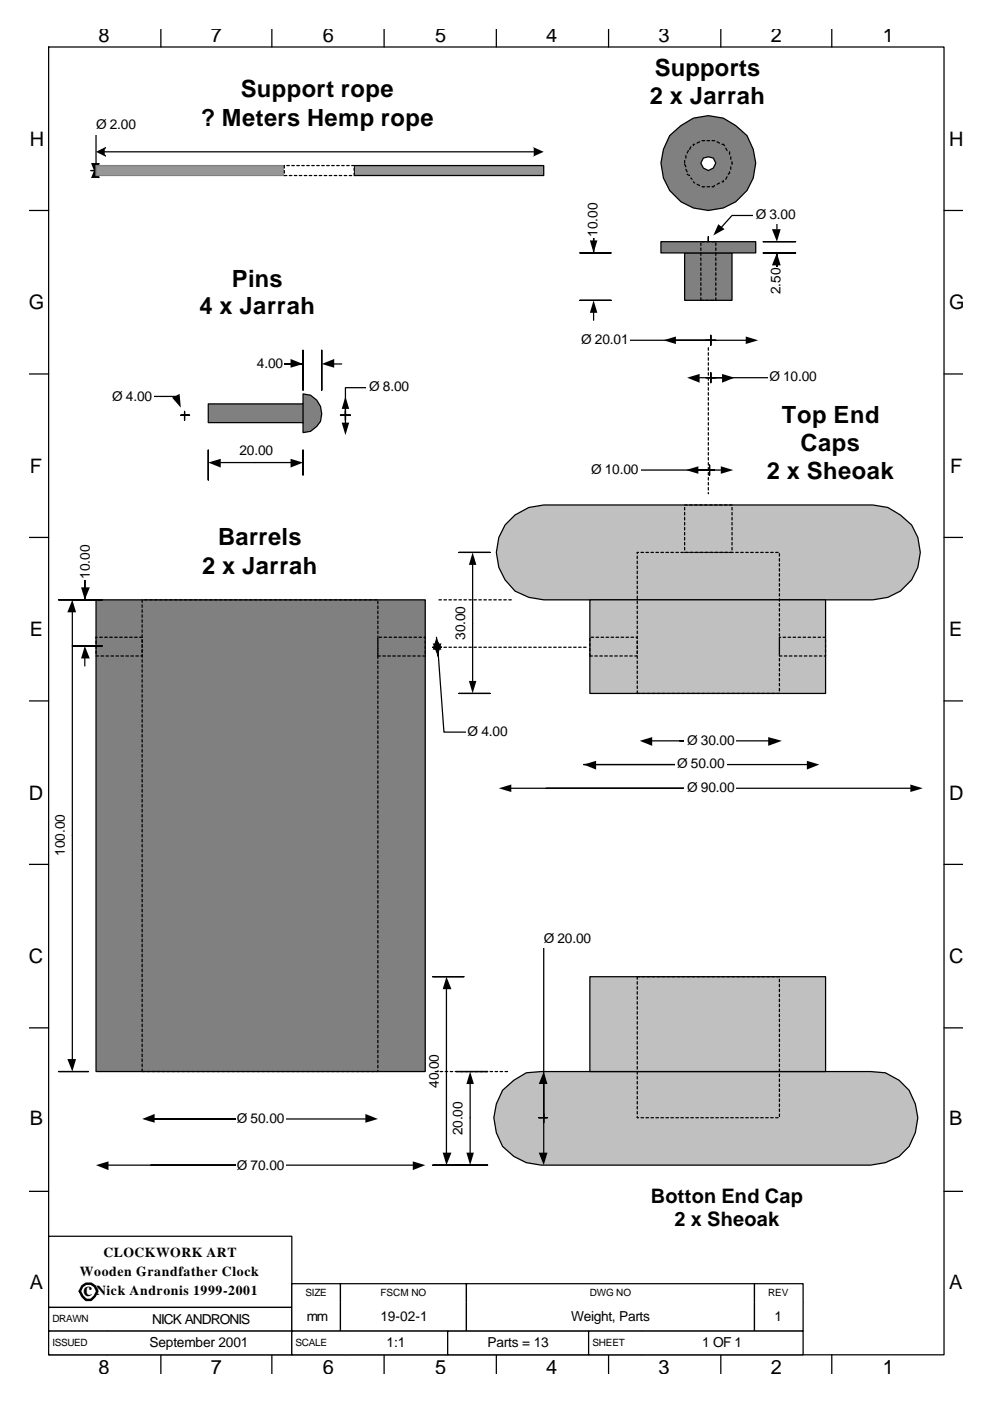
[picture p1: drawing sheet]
<svg xmlns="http://www.w3.org/2000/svg" width="210mm" height="297mm" viewBox="0 0 210 297" stroke-linecap="round" stroke-linejoin="round" font-family="sans-serif">
<path d="M91.8 207.1h6.6h-6.6M94.7 209.5v35.2M91.8 247h6.6h-6.6" fill="none" stroke="#000" stroke-width=".26"/>
<path d="M94.7 207.1l1.1 2.6h-1.9zM93.9 244.4h1.9l-1.1 2.6z" fill="#000"/>
<g fill="#fff">
<path d="M90.2 223.2h4v7.7h-4z" fill-rule="evenodd"/>
<path d="M96.8 247h6.7zM96.8 227.2h6.7z" fill-rule="evenodd"/>
</g>
<path d="M96.8 227.2h6.7h-6.7M99.7 229.6v15.1M96.8 247h6.7h-6.7" fill="none" stroke="#000" stroke-width=".26"/>
<path d="M99.7 227.2l.8 2.6h-1.5zM99 244.4h1.5l-.8 2.6z" fill="#000"/>
<path d="M95.2 233.3h4v7.6h-4z" fill-rule="evenodd" fill="#fff"/>
<path d="M20.4 127.2h69.8v100h-69.8z" fill-rule="evenodd" fill="#808080" stroke="#000" stroke-width=".26"/>
<g fill="none" stroke="#000" stroke-width=".26">
<path d="M30.2 127.2v.5M30.2 128.2v.6M30.2 129.3v.5M30.2 130.4v.5M30.2 131.4v.5M30.2 132.5v.5M30.2 133.5v.6M30.2 134.6v.5M30.2 135.6v.6M30.2 136.7v.5M30.2 137.8v.5M30.2 138.8v.5"/>
<path d="M30.2 139.9v.5M30.7 127.2h.5M31.7 127.2h.6M32.8 127.2h.5M33.9 127.2h.5M34.9 127.2h.6M36 127.2h.5M37 127.2h.6M38.1 127.2h.5M39.2 127.2h.5M40.2 127.2h.5M41.3 127.2h.5"/>
<path d="M42.3 127.2h.6M43.4 127.2h.5M44.4 127.2h.6M45.5 127.2h.5M46.6 127.2h.5M47.6 127.2h.6M48.7 127.2h.5M49.7 127.2h.6M50.8 127.2h.5M51.9 127.2h.5M52.9 127.2h.5M54 127.2h.5"/>
<path d="M55 127.2h.6M56.1 127.2h.5M57.1 127.2h.6M58.2 127.2h.5M59.3 127.2h.5M60.3 127.2h.6M61.4 127.2h.5M62.4 127.2h.6M63.5 127.2h.5M64.6 127.2h.5M65.6 127.2h.5M66.7 127.2h.5"/>
<path d="M67.7 127.2h.6M68.8 127.2h.5M69.8 127.2h.6M70.9 127.2h.5M72 127.2h.5M73 127.2h.6M74.1 127.2h.5M75.1 127.2h.6M76.2 127.2h.5M77.3 127.2h.5M78.3 127.2h.5M79.4 127.2h.5"/>
<path d="M80.2 127.4v.6M80.2 128.5v.5M80.2 129.6v.5M80.2 130.6v.5M80.2 131.7v.5M80.2 132.7v.6M80.2 133.8v.5M80.2 134.8v.6M80.2 135.9v.5M80.2 137v.5M80.2 138v.6M80.2 139.1v.5"/>
<path d="M30.2 140.9v.6M30.2 142v.5M30.2 143.1v.5M30.2 144.1v.5M30.2 145.2v.5M30.2 146.2v.6M30.2 147.3v.5M30.2 148.3v.6M30.2 149.4v.5M30.2 150.5v.5M30.2 151.5v.5M30.2 152.6v.5"/>
<path d="M30.2 153.6v.6M30.2 154.7v.5M30.2 155.8v.5M30.2 156.8v.5M30.2 157.9v.5M30.2 158.9v.6M30.2 160v.5M80.2 140.1v.6M80.2 141.2v.5M80.2 142.3v.5M80.2 143.3v.5M80.2 144.4v.5"/>
<path d="M80.2 145.4v.6M80.2 146.5v.5M80.2 147.5v.6M80.2 148.6v.5M80.2 149.7v.5M80.2 150.7v.6M80.2 151.8v.5M80.2 152.8v.6M80.2 153.9v.5M80.2 155v.5M80.2 156v.5M80.2 157.1v.5"/>
<path d="M80.2 158.1v.6M80.2 159.2v.5M30.2 161v.6M30.2 162.1v.5M30.2 163.2v.5M30.2 164.2v.5M30.2 165.3v.5M30.2 166.3v.6M30.2 167.4v.5M30.2 168.5v.5M30.2 169.5v.5M30.2 170.6v.5"/>
<path d="M30.2 171.6v.6M30.2 172.7v.5M30.2 173.7v.6M30.2 174.8v.5M30.2 175.9v.5M30.2 176.9v.5M30.2 178v.5M30.2 179v.6M80.2 160.2v.6M80.2 161.3v.5M80.2 162.4v.5M80.2 163.4v.6"/>
<path d="M80.2 164.5v.5M80.2 165.5v.6M80.2 166.6v.5M80.2 167.7v.5M80.2 168.7v.5M80.2 169.8v.5M80.2 170.8v.6M80.2 171.9v.5M80.2 172.9v.6M80.2 174v.5M80.2 175.1v.5M80.2 176.1v.6"/>
<path d="M80.2 177.2v.5M80.2 178.2v.6M80.2 179.3v.5M30.2 180.1v.5M30.2 181.2v.5M30.2 182.2v.5M30.2 183.3v.5M30.2 184.3v.6M30.2 185.4v.5M30.2 186.4v.6M30.2 187.5v.5M30.2 188.6v.5"/>
<path d="M30.2 189.6v.5M30.2 190.7v.5M30.2 191.7v.6M30.2 192.8v.5M30.2 193.9v.5M30.2 194.9v.5M30.2 196v.5M30.2 197v.6M30.2 198.1v.5M30.2 199.1v.6M80.2 180.4v.5M80.2 181.4v.5"/>
<path d="M80.2 182.5v.5M80.2 183.5v.6M80.2 184.6v.5M80.2 185.6v.6M80.2 186.7v.5M80.2 187.8v.5M80.2 188.8v.6M80.2 189.9v.5M80.2 190.9v.6M80.2 192v.5M80.2 193.1v.5M80.2 194.1v.5"/>
<path d="M80.2 195.2v.5M80.2 196.2v.6M80.2 197.3v.5M80.2 198.3v.6M80.2 199.4v.5M30.2 200.2v.5M30.2 201.3v.5M30.2 202.3v.5M30.2 203.4v.5M30.2 204.4v.6M30.2 205.5v.5M30.2 206.6v.5"/>
<path d="M30.2 207.6v.5M30.2 208.7v.5M30.2 209.7v.6M30.2 210.8v.5M30.2 211.8v.6M30.2 212.9v.5M30.2 214v.5M30.2 215v.5M30.2 216.1v.5M30.2 217.1v.6M30.2 218.2v.5M30.2 219.3v.5"/>
<path d="M80.2 200.5v.5M80.2 201.5v.6M80.2 202.6v.5M80.2 203.6v.6M80.2 204.7v.5M80.2 205.8v.5M80.2 206.8v.5M80.2 207.9v.5M80.2 208.9v.6M80.2 210v.5M80.2 211v.6M80.2 212.1v.5"/>
<path d="M80.2 213.2v.5M80.2 214.2v.6M80.2 215.3v.5M80.2 216.3v.6M80.2 217.4v.5M80.2 218.5v.5M80.2 219.5v.5M30.2 226.7v.5h.5M30.2 220.3v.5M30.2 221.4v.5M30.2 222.4v.6M30.2 223.5v.5"/>
<path d="M30.2 224.5v.6M30.2 225.6v.5M31.2 227.2h.5M32.3 227.2h.5M33.3 227.2h.6M34.4 227.2h.5M35.5 227.2h.5M36.5 227.2h.5M37.6 227.2h.5M38.6 227.2h.6M39.7 227.2h.5M40.7 227.2h.6"/>
<path d="M41.8 227.2h.5M42.9 227.2h.5M43.9 227.2h.5M45 227.2h.5M46 227.2h.6M47.1 227.2h.5M48.2 227.2h.5M49.2 227.2h.5M50.3 227.2h.5M51.3 227.2h.6M52.4 227.2h.5M53.4 227.2h.6"/>
<path d="M54.5 227.2h.5M55.6 227.2h.5M56.6 227.2h.5M57.7 227.2h.5M58.7 227.2h.6M59.8 227.2h.5M60.9 227.2h.5M61.9 227.2h.5M63 227.2h.5M64 227.2h.6M65.1 227.2h.5M66.1 227.2h.6"/>
<path d="M67.2 227.2h.5M68.3 227.2h.5M69.3 227.2h.5M70.4 227.2h.5M71.4 227.2h.6M72.5 227.2h.5M73.6 227.2h.5M74.6 227.2h.5M75.7 227.2h.5M76.7 227.2h.6M77.8 227.2h.5M78.8 227.2h.6"/>
<path d="M80.2 226.9v.3h-.3M80.2 220.6v.5M80.2 221.6v.6M80.2 222.7v.5M80.2 223.7v.6M80.2 224.8v.5M80.2 225.9v.5"/>
</g>
<g fill="#c0c0c0" stroke="#000" stroke-width=".26">
<path d="M107.2 111.3l2.1-2.1 2.9-1.6 3.2-.5h69.8l3.2 .5 2.6 1.6a9.7 9.7 0 0 1 2.4 13.7l-2.4 2.4-2.6 1.3-3.2 .6h-69.8l-3.2-.6-2.9-1.3a10.4 10.4 0 0 1-2.1-14z" fill-rule="evenodd"/>
<path d="M125.1 127.2h50.1v19.8h-50.1z" fill-rule="evenodd"/>
</g>
<g fill="none" stroke="#000" stroke-width=".26">
<path d="M135.2 117.9v.5M135.2 119v.5M135.5 117.1h-.3v.3M136 117.1h.5M137.1 117.1h.5M138.1 117.1h.5M139.2 117.1h.5M140.2 117.1h.6M141.3 117.1h.5M142.3 117.1h.6M143.4 117.1h.5M144.5 117.1h.5"/>
<path d="M145.5 117.1h.5M146.6 117.1h.5M147.6 117.1h.6M148.7 117.1h.5M149.8 117.1h.5M150.8 117.1h.5M151.9 117.1h.5M152.9 117.1h.6M154 117.1h.5M155 117.1h.6M156.1 117.1h.5M157.2 117.1h.5"/>
<path d="M158.2 117.1h.5M159.3 117.1h.5M160.3 117.1h.6M161.4 117.1h.5M162.5 117.1h.5M163.5 117.1h.5M164.6 117.1h.5M165.4 117.4v.5M165.4 118.4v.6M165.4 119.5v.5M135.2 120v.6M135.2 121.1v.5"/>
<path d="M135.2 122.1v.6M135.2 123.2v.5M135.2 124.3v.5M135.2 125.3v.6M135.2 126.4v.5M135.2 127.4v.6M135.2 128.5v.5M135.2 129.6v.5M135.2 130.6v.5M135.2 131.7v.5M135.2 132.7v.6M135.2 133.8v.5"/>
<path d="M135.2 134.8v.6M135.2 135.9v.5M135.2 137v.5M135.2 138v.6M135.2 139.1v.5M165.4 120.6v.5M165.4 121.6v.5M165.4 122.7v.5M165.4 123.7v.6M165.4 124.8v.5M165.4 125.9v.5M165.4 126.9v.5"/>
<path d="M165.4 128v.5M165.4 129v.6M165.4 130.1v.5M165.4 131.1v.6M165.4 132.2v.5M165.4 133.3v.5M165.4 134.3v.5M165.4 135.4v.5M165.4 136.4v.6M165.4 137.5v.5M165.4 138.6v.5M165.4 139.6v.5"/>
<path d="M135.2 146.5v.5h.5M135.2 140.1v.6M135.2 141.2v.5M135.2 142.3v.5M135.2 143.3v.5M135.2 144.4v.5M135.2 145.4v.6M136.3 147h.5M137.3 147h.5M138.4 147h.5M139.4 147h.6M140.5 147h.5"/>
<path d="M141.6 147h.5M142.6 147h.5M143.7 147h.5M144.7 147h.6M145.8 147h.5M146.8 147h.6M147.9 147h.5M149 147h.5M150 147h.5M151.1 147h.5M152.1 147h.6M153.2 147h.5"/>
<path d="M154.3 147h.5M155.3 147h.5M156.4 147h.5M157.4 147h.6M158.5 147h.5M159.5 147h.6M160.6 147h.5M161.7 147h.5M162.7 147h.5M163.8 147h.5M164.8 147h.6M165.4 140.7v.5"/>
<path d="M165.4 141.7v.6M165.4 142.8v.5M165.4 143.8v.6M165.4 144.9v.5M165.4 146v.5"/>
</g>
<g fill="#c0c0c0" stroke="#000" stroke-width=".26">
<path d="M106.6 231.2l2.4-2.2 2.7-1.5 3.1-.3h69.9l3.2 .3a10 10 0 0 1 6.3 12.7l-1.3 2.9-2.1 2.1-2.9 1.3-3.2 .5h-69.9l-3.1-.5-2.7-1.3-2.4-2.1a10.5 10.5 0 0 1 0-11.9z" fill-rule="evenodd"/>
<path d="M125.1 207.1h50.1v20.1h-50.1z" fill-rule="evenodd"/>
</g>
<g fill="none" stroke="#000" stroke-width=".26">
<path d="M145.3 117.1h.5M145.3 107.1h.5M145.3 107.6v.5M145.3 108.7v.5M145.3 109.7v.5M145.3 110.8v.5M145.3 111.8v.6M145.3 112.9v.5M145.3 113.9v.6M145.3 115v.5M145.3 116.1v.5M146.3 117.1h.5"/>
<path d="M146.3 107.1h.5M147.4 117.1h.5M147.4 107.1h.5M148.4 117.1h.6M148.4 107.1h.6M149.5 117.1h.5M149.5 107.1h.5M150.5 117.1h.6M150.5 107.1h.6M151.6 117.1h.5M151.6 107.1h.5M152.7 117.1h.5"/>
<path d="M152.7 107.1h.5M153.7 117.1h.6M153.7 107.1h.6M154.8 117.1h.5M154.8 107.1h.5M155.3 107.6v.5M155.3 108.7v.5M155.3 109.7v.5M155.3 110.8v.5M155.3 111.8v.6M155.3 112.9v.5M155.3 113.9v.6"/>
<path d="M155.3 115v.5M155.3 116.1v.5M135.2 208.1v.6M135.2 209.2v.5M135.2 210.3v.5M135.2 211.3v.5M135.2 212.4v.5M135.2 213.4v.6M135.2 214.5v.5M135.2 215.5v.6M135.2 216.6v.5M135.2 217.7v.5"/>
<path d="M135.2 218.7v.6M135.2 219.8v.5M135.7 207.1h-.5v.5M136.3 207.1h.5M137.3 207.1h.5M138.4 207.1h.5M139.4 207.1h.6M140.5 207.1h.5M141.6 207.1h.5M142.6 207.1h.5M143.7 207.1h.5M144.7 207.1h.6"/>
<path d="M145.8 207.1h.5M146.8 207.1h.6M147.9 207.1h.5M149 207.1h.5M150 207.1h.5M151.1 207.1h.5M152.1 207.1h.6M153.2 207.1h.5M154.3 207.1h.5M155.3 207.1h.5M156.4 207.1h.5M157.4 207.1h.6"/>
<path d="M158.5 207.1h.5M159.5 207.1h.6M160.6 207.1h.5M161.7 207.1h.5M162.7 207.1h.5M163.8 207.1h.5M164.8 207.1h.6M165.4 207.6v.5M165.4 208.7v.5M165.4 209.7v.6M165.4 210.8v.5M165.4 211.8v.6"/>
<path d="M165.4 212.9v.5M165.4 214v.5M165.4 215v.5M165.4 216.1v.5M165.4 217.1v.6M165.4 218.2v.5M165.4 219.3v.5M135.2 236.7v.3h.3M135.2 220.8v.6M135.2 221.9v.5M135.2 223v.5M135.2 224v.5"/>
<path d="M135.2 225.1v.5M135.2 226.1v.6M135.2 227.2v.5M135.2 228.2v.6M135.2 229.3v.5M135.2 230.4v.5M135.2 231.4v.6M135.2 232.5v.5M135.2 233.5v.6M135.2 234.6v.5M135.2 235.7v.5M136 237h.5"/>
<path d="M137.1 237h.5M138.1 237h.5M139.2 237h.5M140.2 237h.6M141.3 237h.5M142.3 237h.6M143.4 237h.5M144.5 237h.5M145.5 237h.5M146.6 237h.5M147.6 237h.6M148.7 237h.5"/>
<path d="M149.8 237h.5M150.8 237h.5M151.9 237h.5M152.9 237h.6M154 237h.5M155 237h.6M156.1 237h.5M157.2 237h.5M158.2 237h.5M159.3 237h.5M160.3 237h.6M161.4 237h.5"/>
<path d="M162.5 237h.5M163.5 237h.5M164.6 237h.5M165.4 220.3v.5M165.4 221.4v.5M165.4 222.4v.6M165.4 223.5v.5M165.4 224.5v.6M165.4 225.6v.5M165.4 226.7v.5M165.4 227.7v.5M165.4 228.8v.5"/>
<path d="M165.4 229.8v.6M165.4 230.9v.5M165.4 232v.5M165.4 233v.5M165.4 234.1v.5M165.4 235.1v.6M165.4 236.2v.5"/>
</g>
<path d="M123 63.7h6.6zM123 53.6h6.6zM125.9 46.7v6.9z" fill-rule="evenodd" fill="#fff"/>
<path d="M123 53.6h6.6h-6.6M125.9 53.6v-6.9v6.9M125.9 49.4v1.8M123 63.7h6.6h-6.6M125.9 66.1v1.8" fill="none" stroke="#000" stroke-width=".26"/>
<path d="M125.1 51h1.6l-.8 2.6zM125.9 63.7l.8 2.6h-1.6z" fill="#000"/>
<g fill="#fff">
<path d="M123.8 42.8h4v7.6h-4z" fill-rule="evenodd"/>
<path d="M161.9 53.6h6.9zM161.9 51.2h6.9zM164.8 53.6v6.1z" fill-rule="evenodd"/>
</g>
<path d="M161.9 53.6h6.9h-6.9M161.9 51.2h6.9h-6.9M164.8 53.6v6.1v-6.1M164.8 47v1.6M164.8 56v1.9" fill="none" stroke="#000" stroke-width=".26"/>
<path d="M164.8 53.6l.8 2.7h-1.8zM163.8 48.6h1.8l-.8 2.6z" fill="#000"/>
<g fill="#fff">
<path d="M162.7 56.5h4v6.4h-4z" fill-rule="evenodd"/>
<path d="M44.2 95.4v6.4zM64.3 95.4v5.3z" fill-rule="evenodd"/>
</g>
<path d="M44.2 95.4v6.4v-6.4M46.8 98.1h15.1M64.3 95.4v5.3v-5.3" fill="none" stroke="#000" stroke-width=".26"/>
<path d="M44.2 98.1l2.6-.8v1.8zM61.6 97.3l2.7 .8-2.7 1z" fill="#000"/>
<g fill="#fff">
<path d="M50.3 93.6h7.9v3.9h-7.9z" fill-rule="evenodd"/>
<path d="M64.3 74.3v8.4zM68.3 74.3v8.4zM57.1 77.2h7.2z" fill-rule="evenodd"/>
</g>
<path d="M60.1 77.2h1.8M64.3 74.3v8.4v-8.4M64.3 77.2h-7.2h7.2M68.3 74.3v8.4v-8.4M70.6 77.2h1.9" fill="none" stroke="#000" stroke-width=".26"/>
<path d="M61.6 76.1l2.7 1.1-2.7 .8zM68.3 77.2l2.6-1.1v1.9z" fill="#000"/>
<path d="M54.2 75.1h6.1v3.9h-6.1z" fill-rule="evenodd" fill="#fff"/>
<path d="M44.2 85.6h20.1v-2.1a4.1 4.1 0 0 1 4 4.1 4.1 4.1 0 0 1-4 4.1v-2.1h-20.1z" fill-rule="evenodd" fill="#808080" stroke="#000" stroke-width=".26"/>
<path d="M64.3 85.6v4" fill="none" stroke="#000" stroke-width=".26"/>
<path d="M72.2 88h2.1zM73.3 87.2v1.9z" fill-rule="evenodd" fill="#fff"/>
<path d="M72.2 88h2.1h-2.1M73.3 89.1v-1.9v1.9M73.3 88v1.6M78.3 82.2h-5v5.8v-1.3" fill="none" stroke="#000" stroke-width=".26"/>
<path d="M73.3 84l.8 2.7h-1.6zM72.5 89.6h1.6l-.8 2.7z" fill="#000"/>
<g fill="#fff">
<path d="M77.8 80.1h9.2v3.9h-9.2z" fill-rule="evenodd"/>
<path d="M38.4 88h1.8zM39.2 87.2v1.9z" fill-rule="evenodd"/>
</g>
<path d="M32.3 84h5M38.4 88h1.8h-1.8M39.2 89.1v-1.9v1.9" fill="none" stroke="#000" stroke-width=".26"/>
<path d="M36.5 84.3l1.6-.8 .3 2.9z" fill="#000"/>
<g fill="#fff">
<path d="M23.5 81.9h9v4.3h-9z" fill-rule="evenodd"/>
<path d="M12.4 227.2h6.4zM12.4 127.2h8.8z" fill-rule="evenodd"/>
</g>
<path d="M12.4 127.2h8.8h-8.8M15.3 129.6v95.2M12.4 227.2h6.4h-6.4" fill="none" stroke="#000" stroke-width=".26"/>
<path d="M15.3 127.2l.8 2.6h-1.8zM14.3 224.5h1.8l-.8 2.7z" fill="#000"/>
<g fill="#fff">
<path d="M10.8 172.4h4v9.5h-4z" fill-rule="evenodd"/>
<path d="M15.3 137h6.4zM15.3 127.2h6.4zM18 119v8.2z" fill-rule="evenodd"/>
</g>
<path d="M15.3 137h6.4h-6.4M15.3 127.2h6.4h-6.4M18 127.2v-8.2v8.2M18 122.9v1.6M18 139.6v1.6" fill="none" stroke="#000" stroke-width=".26"/>
<path d="M18 137l1 2.6h-1.8zM17.2 124.5h1.8l-1 2.7z" fill="#000"/>
<g fill="#fff">
<path d="M200.3 252.6h4z"/>
<path d="M15.9 115.3h4.2v7.6h-4.2z" fill-rule="evenodd"/>
</g>
<g fill="none" stroke="#000" stroke-width=".26">
<path d="M10.3 10h190v277.2h-190zM34.1 6.2v3.8M57.7 6.2v3.8M81.5 6.2v3.8M105.3 6.2v3.8M129.1 6.2v3.8M152.9 6.2v3.8M176.5 6.2v3.8M6.3 44.6h4M200.3 44.6h4M6.3 79.3h4M200.3 79.3h4"/>
<path d="M6.3 113.9h4M200.3 113.9h4M6.3 148.6h4M200.3 148.6h4M6.3 183.3h4M200.3 183.3h4M6.3 217.9h4M200.3 217.9h4M6.3 252.6h4M200.3 252.6h4M34.1 287.2v4.1M57.7 287.2v4.1"/>
<path d="M81.5 287.2v4.1M105.3 287.2v4.1M129.1 287.2v4.1M152.9 287.2v4.1M176.5 287.2v4.1"/>
</g>
<path d="M97.4 147h6.6zM97.4 117.1h6.6z" fill-rule="evenodd" fill="#fff"/>
<path d="M97.4 117.1h6.6h-6.6M100.3 119.5v25.1M97.4 147h6.6h-6.6" fill="none" stroke="#000" stroke-width=".26"/>
<path d="M100.3 117.1l.8 2.7h-1.6zM99.5 144.4h1.6l-.8 2.6z" fill="#000"/>
<path d="M95.8 128.2h3.9v8h-3.9z" fill-rule="evenodd" fill="#fff"/>
<g fill="none" stroke="#000" stroke-width=".26">
<path d="M20.4 139.1h.5M20.4 135.9v.5M20.4 137v.5M20.4 138v.6M20.6 135.1h-.2v.3M21.2 135.1h.5M21.4 139.1h.6M22.2 135.1h.6M22.5 139.1h.5M23.3 135.1h.5M23.5 139.1h.6M24.3 135.1h.6"/>
<path d="M24.6 139.1h.5M25.4 135.1h.5M25.7 139.1h.5M26.5 135.1h.5M26.7 139.1h.6M27.5 135.1h.5M27.8 139.1h.5M28.6 135.1h.5M28.8 139.1h.6M29.6 135.1h.6M30.2 138.8v.3h-.3M30.2 135.6v.6"/>
<path d="M30.2 136.7v.5M30.2 137.8v.5M80.2 138.6v.5h.5M80.2 135.4v.5M80.2 136.4v.6M80.2 137.5v.5M80.4 135.1h.6M81.2 139.1h.6M81.5 135.1h.5M82.3 139.1h.5M82.5 135.1h.6M83.3 139.1h.6"/>
<path d="M83.6 135.1h.5M84.4 139.1h.5M84.7 135.1h.5M85.5 139.1h.5M85.7 135.1h.6M86.5 139.1h.5M86.8 135.1h.5M87.6 139.1h.5M87.8 135.1h.6M88.6 139.1h.6M88.9 135.1h.5M89.7 139.1h.5"/>
<path d="M90 135.1h.2v.3M90.2 135.9v.5M90.2 137v.5M90.2 138v.6"/>
</g>
<path d="M149.8 72.1h2.1zM150.8 71.1v2.1z" fill-rule="evenodd" fill="#fff"/>
<path d="M133.3 72.1h17.5h-7.7M149.8 72.1h2.1h-2.1M150.8 73.2v-2.1v2.1M150.8 72.1h7.4" fill="none" stroke="#000" stroke-width=".26"/>
<path d="M140.8 72.1l2.6-.8v1.6zM158.2 71.3l2.7 .8-2.7 .8z" fill="#000"/>
<g fill="#fff">
<path d="M122.8 70h10.8v4h-10.8z" fill-rule="evenodd"/>
<path d="M149.8 80.1h2.1zM150.8 79v2.1z" fill-rule="evenodd"/>
</g>
<path d="M148.2 80.1h2.6M149.8 80.1h2.1h-2.1M150.8 81.1v-2.1v2.1M153.2 80.1h-2.4h12.4" fill="none" stroke="#000" stroke-width=".26"/>
<path d="M153.2 79.3l2.6 .8-2.6 1zM145.8 80.1l2.6-.8v1.8z" fill="#000"/>
<g fill="#fff">
<path d="M163 78h10.6v3.9h-10.6z" fill-rule="evenodd"/>
<path d="M149.8 167.1h2.1zM150.8 166.1v2.1z" fill-rule="evenodd"/>
</g>
<path d="M108.2 167.1h42.6h-34.9M149.8 167.1h2.1h-2.1M150.8 168.2v-2.1v2.1M150.8 167.1h42.6" fill="none" stroke="#000" stroke-width=".26"/>
<path d="M105.8 167.1l2.7-.8v1.6zM193.1 166.3l2.7 .8-2.7 .8z" fill="#000"/>
<g fill="#fff">
<path d="M145.3 165h10.8v4h-10.8z" fill-rule="evenodd"/>
<path d="M147.6 162.1h2.2zM148.7 161v2.2z" fill-rule="evenodd"/>
</g>
<path d="M123.8 162.1h24.9h-24.9M147.6 162.1h2.2h-2.2M148.7 163.2v-2.2v2.2M148.7 162.1h22.7" fill="none" stroke="#000" stroke-width=".26"/>
<path d="M123.8 162.1l2.7-.8v1.9zM171.2 161.3l2.6 .8-2.6 1.1z" fill="#000"/>
<g fill="#fff">
<path d="M143.4 160h10.9v4h-10.9z" fill-rule="evenodd"/>
<path d="M149.8 157.1h2.1zM150.8 156v2.1z" fill-rule="evenodd"/>
</g>
<path d="M138.1 157.1h12.7h-6.6M149.8 157.1h2.1h-2.1M150.8 158.1v-2.1v2.1M150.8 157.1h12.4" fill="none" stroke="#000" stroke-width=".26"/>
<path d="M135.7 157.1l2.7-.8v1.8zM163 156.3l2.9 .8-2.9 1z" fill="#000"/>
<g fill="#fff">
<path d="M145.3 155h10.8v3.9h-10.8z" fill-rule="evenodd"/>
<path d="M149.5 99.7h2.1zM150.5 98.6v2.1z" fill-rule="evenodd"/>
</g>
<path d="M135.5 99.7h15h-2.6M149.5 99.7h2.1h-2.1M150.5 99.7h2.7M150.5 100.7v-2.1v2.1" fill="none" stroke="#000" stroke-width=".26"/>
<path d="M152.9 98.9l2.7 .8-2.7 .8zM145.5 99.7l2.7-.8v1.6z" fill="#000"/>
<g fill="#fff">
<path d="M125.1 97.5h10.9v4h-10.9z" fill-rule="evenodd"/>
<path d="M54.2 237.2h2.2zM55.3 236.2v1.8z" fill-rule="evenodd"/>
</g>
<path d="M32 237.2h23.3h-22.5M54.2 237.2h2.2h-2.2M55.3 238v-1.8v1.8M55.3 237.2h22.5" fill="none" stroke="#000" stroke-width=".26"/>
<path d="M30.2 237.2l2.6-1v1.8zM77.5 236.2l2.7 1-2.7 .8z" fill="#000"/>
<g fill="#fff">
<path d="M50 235.1h10.6v4h-10.6z" fill-rule="evenodd"/>
<path d="M54.2 247h2.2zM55.3 246.2v1.9z" fill-rule="evenodd"/>
</g>
<path d="M22.8 247h32.5h-23.3M54.2 247h2.2h-2.2M55.3 248.1v-1.9v1.9M55.3 247h32.5" fill="none" stroke="#000" stroke-width=".26"/>
<path d="M20.4 247l2.6-.8v1.9zM87.6 246.2l2.6 .8-2.6 1.1z" fill="#000"/>
<g fill="#fff">
<path d="M50 244.9h10.6v4.2h-10.6z" fill-rule="evenodd"/>
<path d="M91.8 137.2h1.9zM92.9 136.2v1.8z" fill-rule="evenodd"/>
</g>
<path d="M91.8 137.2h1.9h-1.9M92.6 135.1l.3 2.1M92.9 138v-1.8v1.8M92.9 139.1v-1.9l1.3 18h5" fill="none" stroke="#000" stroke-width=".26"/>
<path d="M92.6 135.1l1.1 2.7h-1.9zM91.8 136.4h1.9l-.8 2.7z" fill="#000"/>
<path d="M99 153.1h9.2v4h-9.2z" fill-rule="evenodd" fill="#fff"/>
<g fill="none" stroke="#000" stroke-width=".26">
<path d="M150.3 73.7v.6M150.3 74.8v.5M150.3 75.8v.6M150.3 76.9v.5M150.3 78v.5M150.3 79v.6M150.3 80.1v.5M150.3 81.1v.6M150.3 82.2v.5M150.3 83.3v.5M150.3 84.3v.5M150.3 85.4v.5"/>
<path d="M150.3 86.4v.6M150.3 87.5v.5M150.3 88.5v.6M150.3 89.6v.5M150.3 90.7v.5M150.3 91.7v.6M150.3 92.8v.5M150.3 93.8v.6M150.3 94.9v.5M150.3 96v.5M150.3 97v.5M150.3 98.1v.5"/>
<path d="M150.3 99.1v.6M150.3 100.2v.5M150.3 101.2v.6M150.3 102.3v.5M150.3 103.4v.5M150.3 104.4v.3M93.1 127.2h.6M93.1 137.2h.6M94.2 127.2h.5M94.2 137.2h.5M95.2 127.2h.6M95.2 137.2h.6"/>
<path d="M96.3 127.2h.5M96.3 137.2h.5M97.4 127.2h.5M97.4 137.2h.5M98.4 127.2h.6M98.4 137.2h.6M99.5 127.2h.5M99.5 137.2h.5M100.5 127.2h.6M100.5 137.2h.6M101.6 127.2h.5M101.6 137.2h.5"/>
<path d="M102.7 127.2h.5M102.7 137.2h.5M103.7 127.2h.5M103.7 137.2h.5M104.8 127.2h.5M104.8 137.2h.5M105.8 127.2h.6M105.8 137.2h.6M106.9 127.2h.5M106.9 137.2h.5M107.9 127.2h.6M107.9 137.2h.6"/>
<path d="M109 137.2h.5M110.1 137.2h.5M111.1 137.2h.6M112.2 137.2h.5M113.2 137.2h.6M114.3 137.2h.5M115.4 137.2h.5M116.4 137.2h.5M117.5 137.2h.5M118.5 137.2h.6M119.6 137.2h.5M120.6 137.2h.6"/>
<path d="M121.7 137.2h.5M122.8 137.2h.5M123.8 137.2h.6M125.1 138.6v.5h.6M125.1 135.4v.5M125.1 136.4v.6M125.1 137.5v.5M125.4 135.1h.5M126.2 139.1h.5M126.5 135.1h.5M127.3 139.1h.5M127.5 135.1h.6"/>
<path d="M128.3 139.1h.6M128.6 135.1h.5M129.4 139.1h.5M129.6 135.1h.6M130.4 139.1h.6M130.7 135.1h.5M131.5 139.1h.5M131.8 135.1h.5M132.6 139.1h.5M132.8 135.1h.5M133.6 139.1h.5M133.9 135.1h.5"/>
<path d="M134.7 139.1h.5M134.9 135.1h.3v.3M135.2 135.9v.5M135.2 137v.5M135.2 138v.6M165.4 139.1h.5M165.4 135.9v.5M165.4 137v.5M165.4 138v.6M165.6 135.1h-.2v.3M166.2 135.1h.5M166.4 139.1h.6"/>
<path d="M167.2 135.1h.5M167.5 139.1h.5M168.3 135.1h.5M168.5 139.1h.6M169.3 135.1h.6M169.6 139.1h.5M170.4 135.1h.5M170.7 139.1h.5M171.4 135.1h.6M171.7 139.1h.5M172.5 135.1h.5M172.8 139.1h.5"/>
<path d="M173.6 135.1h.5M173.8 139.1h.6M174.6 135.1h.6M175.2 138.8v.3h-.3M175.2 135.6v.6M175.2 136.7v.5M175.2 137.8v.5M92.3 227.2h.6M93.4 227.2h.5M94.5 227.2h.5M95.5 227.2h.5M96.6 227.2h.5"/>
<path d="M97.6 227.2h.6M98.7 227.2h.5M99.7 227.2h.6M100.8 227.2h.5M101.9 227.2h.5M102.9 227.2h.6M104 227.2h.5M105 227.2h.6M106.1 227.2h.5M107.2 227.2h.5"/>
</g>
<path d="M149.2 51.2h2.1zM150.3 50.2v1.8z" fill-rule="evenodd" fill="#fff"/>
<path d="M149.2 51.2h2.1h-2.1M150.3 52v-1.8v1.8M160.3 45.7h-5l-2.4 2.6" fill="none" stroke="#000" stroke-width=".26"/>
<path d="M152.4 47.5l1.3 1.1-2.4 1.3z" fill="#000"/>
<path d="M159.8 43.6h9.3v3.9h-9.3z" fill-rule="evenodd" fill="#fff"/>
<g fill="#808080" stroke="#000" stroke-width=".26">
<path d="M145.3 53.6h10v10.1h-10z" fill-rule="evenodd"/>
<path d="M140.2 51.2h20.1v2.4h-20.1z" fill-rule="evenodd"/>
</g>
<g fill="none" stroke="#000" stroke-width=".26">
<path d="M22 32.2h91.5M148.7 51.5v.5M148.7 52.6v.5M148.7 53.6v.6M148.7 54.7v.5M148.7 55.7v.6M148.7 56.8v.5M148.7 57.9v.5M148.7 58.9v.5M148.7 60v.5M149 51.2h.5M150 51.2h.5"/>
<path d="M151.1 51.2h.5M151.9 51.5v.5M151.9 52.6v.5M151.9 53.6v.6M151.9 54.7v.5M151.9 55.7v.6M151.9 56.8v.5M151.9 57.9v.5M151.9 58.9v.5M151.9 60v.5M148.7 63.1v.6h.5M148.7 61v.6"/>
<path d="M148.7 62.1v.5M149.8 63.7h.5M150.8 63.7h.5M151.9 61v.6M151.9 62.1v.5M151.9 63.1v.6"/>
</g>
<g fill="#000">
<path d="M20.4 32.2l2.1-1.1v.3l-.3 .3v1l.3 .3v.2z" fill-rule="evenodd"/>
<path d="M113 31.1l2.4 1.1-2.4 1 .2-.2v-1.6z" fill-rule="evenodd"/>
</g>
<path d="M19.3 36.2h1.9zM20.4 35.1v2.1z" fill-rule="evenodd" fill="#fff"/>
<path d="M19.3 36.2h1.9h-1.9M20.4 37.2v-2.1v2.1M20.4 26.6v9.6v-1.1M20.4 36.2v1" fill="none" stroke="#000" stroke-width=".26"/>
<path d="M20.4 35.1l.8 2.6h-1.9zM19.3 34.6h1.9l-.8 2.6z" fill="#000"/>
<path d="M19.8 24.5h9.3v4h-9.3z" fill-rule="evenodd" fill="#fff"/>
<path d="M20.4 35.1h39.9v2.1h-39.9z" fill-rule="evenodd" fill="#969696" stroke="#808080" stroke-width=".26"/>
<path d="M75.1 35.1h40.3v2.1h-40.3z" fill-rule="evenodd" fill="#969696" stroke="#000" stroke-width=".26"/>
<path d="M60.3 35.1h14.8v2.1h-14.8z" fill-rule="evenodd" fill="#fff"/>
<g fill="none" stroke="#000" stroke-width=".26">
<path d="M60.3 37.2h.6M60.3 35.1v.5M60.3 36.2v.5M60.9 35.1h.5M61.4 37.2h.5M61.9 35.1h.5M62.4 37.2h.6M63 35.1h.5M63.5 37.2h.5M64 35.1h.6M64.6 37.2h.5M65.1 35.1h.5"/>
<path d="M65.6 37.2h.5M66.1 35.1h.6M66.7 37.2h.5M67.2 35.1h.5M67.7 37.2h.6M68.3 35.1h.5M68.8 37.2h.5M69.3 35.1h.5M69.8 37.2h.6M70.4 35.1h.5M70.9 37.2h.5M71.4 35.1h.6"/>
<path d="M72 37.2h.5M72.5 35.1h.5M73 37.2h.6M73.6 35.1h.5M74.1 37.2h.5M74.6 35.1h.5M75.1 35.6v.6M75.1 36.7v.5"/>
</g>
<path d="M114.3 237h1.9zM115.4 236.2v1.8z" fill-rule="evenodd" fill="#fff"/>
<path d="M115.4 199.1v37.9v-7.4M114.3 237h1.9h-1.9M115.4 238v-1.8v1.8M115.4 237v7.7" fill="none" stroke="#000" stroke-width=".26"/>
<path d="M115.4 227.2l.8 2.6h-1.9zM114.3 244.4h1.9l-.8 2.6z" fill="#000"/>
<path d="M114.8 197h10.9v4h-10.9z" fill-rule="evenodd" fill="#fff"/>
<path d="M142.1 28.8l2.4-2.2a9.1 9.1 0 0 1 11.6 0l2.4 2.2a10.1 10.1 0 0 1-5.2 15.3 10.1 10.1 0 0 1-13.1-9.5l.6-2.9z" fill-rule="evenodd" fill="#808080" stroke="#000" stroke-width=".26"/>
<path d="M149.2 33.5l1.1-.3 1 .3 .6 1.1-.6 1-1 .6-1.1-.6-.5-1z" fill-rule="evenodd" fill="#fff" stroke="#000" stroke-width=".26"/>
<g fill="none" stroke="#000" stroke-width=".26">
<path d="M145.3 34v.6M145.3 34.8l.2 .6M145.5 33v.5M145.5 35.9l.3 .5M145.8 37l.5 .2M146 31.9l-.2 .6M146.6 31.1l-.3 .6M146.6 37.7l.2 .3M147.1 38.5l.3 .3M147.4 30.6h-.3v.3M147.9 39.1l.5 .2M148.4 30.1l-.5 .2"/>
<path d="M149 29.8h.5M149 39.6h.5M150 29.8h.5M150 39.6h.5M151.1 29.8h.5M151.6 39.3l-.3 .3h-.2M152.1 30.1l.6 .2M152.7 38.8l-.6 .3M153.2 30.6h.3l.2 .3M153.5 38.3v.2h-.3M154 31.4l.3 .5M154.3 37.5l-.3 .5"/>
<path d="M154.8 32.2v.5M154.8 36.4v.3l-.3 .3M155 33.2v.6M155 35.4v.5M155.3 34.3v.5"/>
</g>
<path d="M10.3 262.1h51.6v15.1h-51.6z" fill-rule="evenodd" fill="#fff" stroke="#000" stroke-width=".26"/>
<path d="M61.9 272.2h10.3v3.9h-10.3z" fill-rule="evenodd" fill="#fff"/>
<path d="M61.9 276.1v-3.9h10.3v3.9" fill="none" stroke="#000" stroke-width=".26"/>
<path d="M72.2 272.2h26.8v3.9h-26.8z" fill-rule="evenodd" fill="#fff"/>
<path d="M72.2 276.1v-3.9h26.8v3.9" fill="none" stroke="#000" stroke-width=".26"/>
<path d="M99 272.2h61.1v3.9h-61.1z" fill-rule="evenodd" fill="#fff"/>
<path d="M99 276.1v-3.9h61.1v3.9" fill="none" stroke="#000" stroke-width=".26"/>
<path d="M160.1 272.2h10.3v3.9h-10.3z" fill-rule="evenodd" fill="#fff"/>
<path d="M160.1 276.1v-3.9h10.3v3.9" fill="none" stroke="#000" stroke-width=".26"/>
<path d="M10.3 277.2h13.5v5h-13.5z" fill-rule="evenodd" fill="#fff"/>
<path d="M23.8 277.2h-13.5v5h13.5" fill="none" stroke="#000" stroke-width=".26"/>
<path d="M23.8 277.2h38.1v5h-38.1z" fill-rule="evenodd" fill="#fff"/>
<path d="M23.8 277.2h38.1v5h-38.1" fill="none" stroke="#000" stroke-width=".26"/>
<path d="M61.9 276.1h10.3v6.1h-10.3z" fill-rule="evenodd" fill="#fff"/>
<path d="M61.9 276.1v6.1h10.3v-6.1" fill="none" stroke="#000" stroke-width=".26"/>
<path d="M72.2 276.1h26.8v6.1h-26.8z" fill-rule="evenodd" fill="#fff"/>
<path d="M72.2 276.1v6.1h26.8v-6.1" fill="none" stroke="#000" stroke-width=".26"/>
<path d="M99 276.1h61.1v6.1h-61.1z" fill-rule="evenodd" fill="#fff"/>
<path d="M99 276.1v6.1h61.1v-6.1" fill="none" stroke="#000" stroke-width=".26"/>
<path d="M160.1 276.1h10.3v6.1h-10.3z" fill-rule="evenodd" fill="#fff"/>
<path d="M160.1 276.1v6.1h10.3v-6.1" fill="none" stroke="#000" stroke-width=".26"/>
<path d="M10.3 282.2h12.5v5h-12.5z" fill-rule="evenodd" fill="#fff"/>
<path d="M22.8 282.2h-12.5v5h12.5" fill="none" stroke="#000" stroke-width=".26"/>
<path d="M22.8 282.2h39.1v5h-39.1z" fill-rule="evenodd" fill="#fff"/>
<path d="M22.8 282.2h39.1v5h-39.1" fill="none" stroke="#000" stroke-width=".26"/>
<path d="M61.9 282.2h11.4v5h-11.4z" fill-rule="evenodd" fill="#fff"/>
<path d="M73.3 282.2h-11.4v5h11.4" fill="none" stroke="#000" stroke-width=".26"/>
<path d="M73.3 282.2h21.7v5h-21.7z" fill-rule="evenodd" fill="#fff"/>
<path d="M73.3 282.2h21.7v5h-21.7" fill="none" stroke="#000" stroke-width=".26"/>
<path d="M95 282.2h29.9v5h-29.9z" fill-rule="evenodd" fill="#fff" stroke="#000" stroke-width=".26"/>
<path d="M124.9 282.2h11.4v5h-11.4z" fill-rule="evenodd" fill="#fff"/>
<path d="M136.3 282.2h-11.4v5h11.4" fill="none" stroke="#000" stroke-width=".26"/>
<path d="M136.3 282.2h34.1v5h-34.1z" fill-rule="evenodd" fill="#fff"/>
<path d="M136.3 282.2h34.1v5h-34.1" fill="none" stroke="#000" stroke-width=".26"/>
<path d="M17.5 272.7l.8-.5h1l.8 .5 .5 1.1-.5 1-.8 .8h-1l-.8-.8-.6-1z" fill="none" stroke="#000" stroke-width=".53"/>
<g font-size="5">
<text x="138.9" y="16.1">Supports</text>
<text x="51.1" y="20.5">Support rope</text>
<text x="137.8" y="22.1">2 x Jarrah</text>
<text x="42.6" y="26.6">? Meters Hemp rope</text>
<text x="49.2" y="60.8">Pins</text>
<text x="42.3" y="66.6">4 x Jarrah</text>
<text x="165.9" y="89.6">Top End</text>
<text x="169.9" y="95.7">Caps</text>
<text x="162.7" y="101.5">2 x Sheoak</text>
<text x="46.3" y="115.5">Barrels</text>
<text x="42.9" y="121.6">2 x Jarrah</text>
</g>
<g font-size="4.2">
<text x="20.9" y="8.9">8</text>
<text x="44.7" y="8.9">7</text>
<text x="68.5" y="8.9">6</text>
<text x="92.3" y="8.9">5</text>
<text x="115.9" y="8.9">4</text>
<text x="139.7" y="8.9">3</text>
<text x="163.5" y="8.9">2</text>
<text x="187.3" y="8.9">1</text>
<text x="6.3" y="30.9">H</text>
<text x="201.3" y="30.9">H</text>
<text x="6.1" y="65.5">G</text>
<text x="201.3" y="65.5">G</text>
<text x="6.3" y="100.2">F</text>
<text x="201.6" y="100.2">F</text>
<text x="6.3" y="134.8">E</text>
<text x="201.3" y="134.8">E</text>
<text x="6.1" y="169.5">D</text>
<text x="201.3" y="169.5">D</text>
<text x="6.1" y="204.2">C</text>
<text x="201.3" y="204.2">C</text>
<text x="6.3" y="238.6">B</text>
<text x="201.3" y="238.6">B</text>
<text x="138.1" y="255">Botton End Cap</text>
<text x="143.1" y="260">2 x Sheoak</text>
<text x="6.3" y="273.2">A</text>
<text x="17.7" y="274.8">c</text>
<text x="201.3" y="273.2">A</text>
<text x="20.9" y="291.2">8</text>
<text x="44.7" y="291.2">7</text>
<text x="68.5" y="291.2">6</text>
<text x="92.3" y="291.2">5</text>
<text x="115.9" y="291.2">4</text>
<text x="139.7" y="291.2">3</text>
<text x="163.5" y="291.2">2</text>
<text x="187.3" y="291.2">1</text>
</g>
<g font-size="2.9">
<text x="20.4" y="27.4">Ø 2.00</text>
<text x="160.3" y="46.5">Ø 3.00</text>
<text x="126.7" y="50.2" transform="rotate(-90 126.7 50.2)">10.00</text>
<text x="165.6" y="62.4" transform="rotate(-90 165.6 62.4)">2.50</text>
<text x="54.5" y="78">4.00</text>
<text x="123.3" y="72.9">Ø 20.01</text>
<text x="78.3" y="83">Ø 8.00</text>
<text x="163.2" y="80.9">Ø 10.00</text>
<text x="23.8" y="85.1">Ø 4.00</text>
<text x="50.8" y="96.5">20.00</text>
<text x="125.4" y="100.5">Ø 10.00</text>
<text x="19" y="122.7" transform="rotate(-90 19 122.7)">10.00</text>
<text x="98.7" y="135.6" transform="rotate(-90 98.7 135.6)">30.00</text>
<text x="99.2" y="156">Ø 4.00</text>
<text x="145.8" y="157.9">Ø 30.00</text>
<text x="143.7" y="162.9">Ø 50.00</text>
<text x="145.8" y="167.9">Ø 90.00</text>
<text x="13.8" y="181.4" transform="rotate(-90 13.8 181.4)">100.00</text>
<text x="115.4" y="199.9">Ø 20.00</text>
<text x="93.1" y="230.6" transform="rotate(-90 93.1 230.6)">40.00</text>
<text x="50.3" y="238">Ø 50.00</text>
<text x="98.2" y="240.7" transform="rotate(-90 98.2 240.7)">20.00</text>
<text x="50.3" y="248.1">Ø 70.00</text>
<text x="22" y="266.6">CLOCKWORK ART</text>
<text x="16.9" y="270.6">Wooden Grandfather Clock</text>
<text x="20.4" y="274.5">Nick Andronis 1999-2001</text>
<text x="32.3" y="280.6">NICK ANDRONIS</text>
<text x="65.1" y="280.1">mm</text>
<text x="80.7" y="280.1">19-02-1</text>
<text x="121.2" y="280.1">Weight, Parts</text>
<text x="164.3" y="280.1">1</text>
<text x="31.7" y="285.7">September 2001</text>
<text x="82" y="285.7">1:1</text>
<text x="103.5" y="285.7">Parts = 13</text>
<text x="149" y="285.7">1 OF 1</text>
</g>
<g font-size="2.1">
<text x="64.8" y="274.8">SIZE</text>
<text x="80.7" y="274.8">FSCM NO</text>
<text x="125.1" y="274.8">DWG NO</text>
<text x="163" y="274.8">REV</text>
<text x="11.1" y="280.4">DRAWN</text>
<text x="11.1" y="285.4">ISSUED</text>
<text x="62.7" y="285.4">SCALE</text>
<text x="125.7" y="285.4">SHEET</text>
</g>
</svg>
